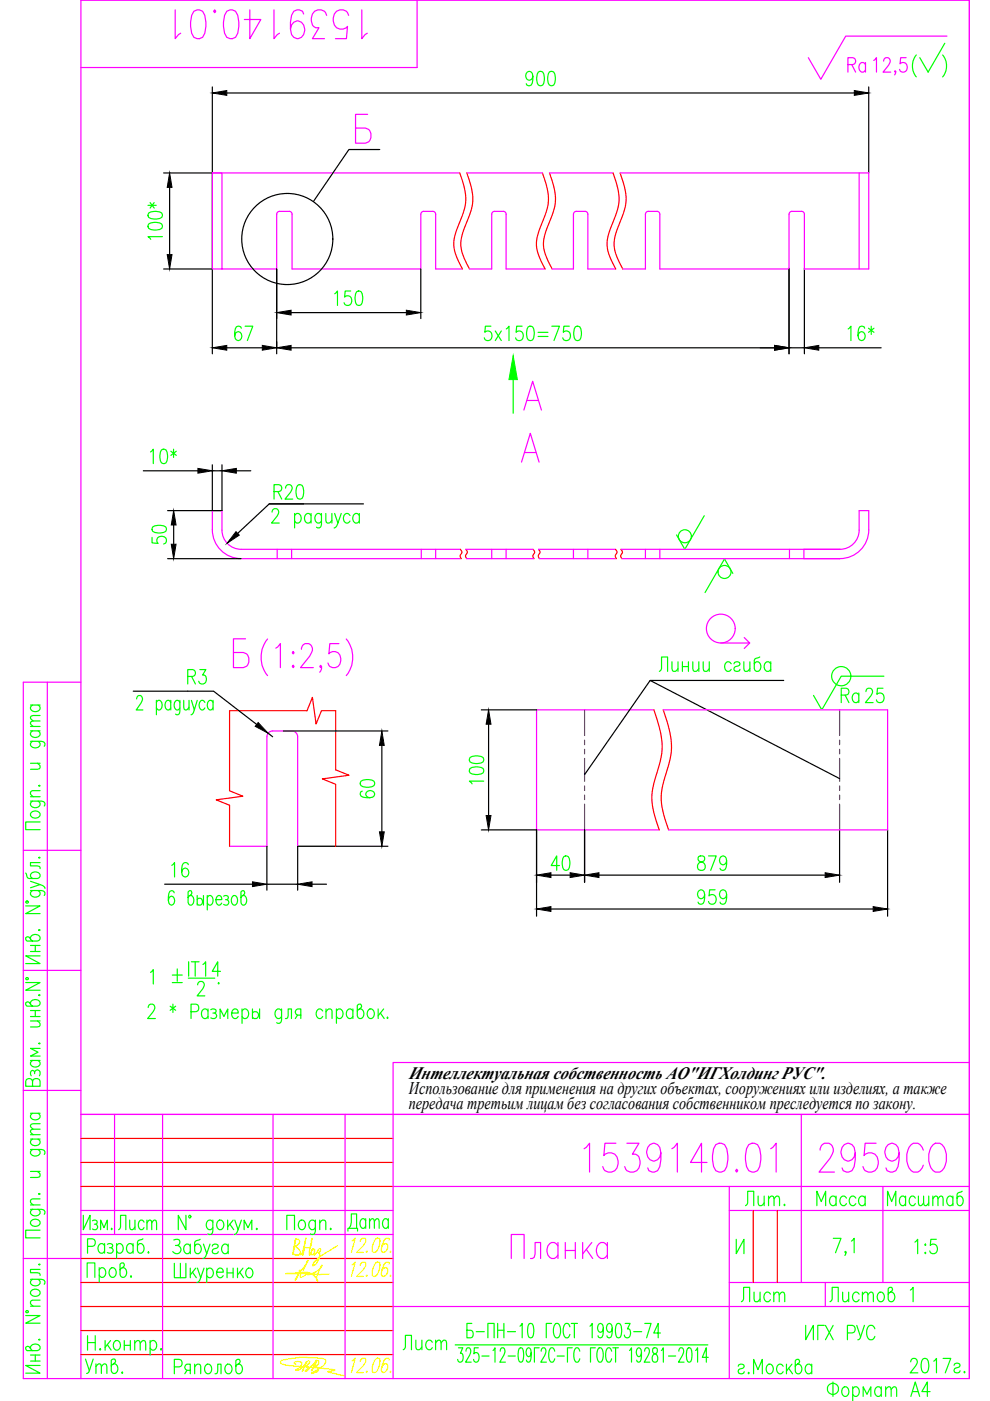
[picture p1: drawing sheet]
<svg xmlns="http://www.w3.org/2000/svg" width="210mm" height="297mm" viewBox="0 0 210 297" stroke-linecap="round" stroke-linejoin="round" font-family="sans-serif">
<g fill="none" stroke="#f0f" stroke-width=".25">
<path d="M88.4 .1v14.2h-71.2M187.3 13l.3-.6 .7-.2a.96 .96 0 0 1 .1 1.6l-1.2 1.5h1.7M200.8 7.7h-21.5l-5.3 9.1-2.6-4.6M205.5 .1v292.2M45 36.7h52.5M77.9 24.2h-2.5v6.2h2.1a1.66 1.66 0 0 0 1.2-1.6 1.66 1.66 0 0 0-1.2-1.6h-2.1M99 36.7h16M116.5 36.7h13.5M131.5 36.7h52.7v20.3h-13.6v-11.6a.61 .61 0 0 0-.7-.6M182.2 36.7v20.3M59.3 44.8h2M59.3 44.8a.63 .63 0 0 0-.6 .6v11.6h-13.7v-20.3h2.1v20.3"/>
<path d="M61.3 44.8a.61 .61 0 0 1 .6 .6v11.6h27.3v-11.6a.63 .63 0 0 1 .6-.6M89.8 44.8h2M91.8 44.8a.61 .61 0 0 1 .6 .6v11.6h5.6M104.9 44.8h1.8M104.9 44.8a.61 .61 0 0 0-.6 .6v11.6h-4.8M106.7 44.8a.61 .61 0 0 1 .6 .6M107.3 45.4v11.6h8.3M122.2 44.8h1.8M122.2 44.8a.61 .61 0 0 0-.6 .6v11.6h-4.5M124 44.8a.61 .61 0 0 1 .6 .6v11.6h5.9M137.5 44.8h1.8M137.5 44.8a.61 .61 0 0 0-.6 .6l-.1 11.6h-4.8"/>
<path d="M139.3 44.8a.61 .61 0 0 1 .6 .6v11.6h27.4v-11.6a.63 .63 0 0 1 .6-.6M167.9 44.8h2M110.6 98l1.8-6.1 1.9 6.1M111.1 86.9l1.8-6.1 1.9 6.1M111.3 95.9h2.3M111.8 84.9h2.3M47.1 112.4a4.1 4.1 0 0 0 4 4.1h46.5M47.1 112.4v-4.1h-2.1v4a6.1 6.1 0 0 0 6.1 6.1M51.1 118.4h46.7M58.8 116.5v1.9M61.8 116.5v1.9M89.3 116.5v1.9"/>
<path d="M92.4 116.5v1.9M98.8 116.5h14.2M99 118.4h14.2M104.3 116.5v1.9M107.3 116.5v1.9M114.2 116.5h16.3M114.4 118.4h16.3M121.6 116.5v1.9M124.6 116.5v1.9M131.8 118.4h46.3M136.8 116.5v1.9M139.9 116.5v1.9"/>
<path d="M167.4 116.5v1.9M170.4 116.5v1.9M182.2 112.4a4.1 4.1 0 0 1-4.1 4.1h-46.5M182.2 112.4v-4.1h2v4a6.1 6.1 0 0 1-6.1 6.1M52.1 135.4h-2.6v6.1h2.1a1.66 1.66 0 0 0 1.2-1.6 1.66 1.66 0 0 0-1.2-1.6h-2.1M56.7 135.5a6.2 6.2 0 0 0 0 7.7M58.5 137.4l.4-.2 .5-.7v5M62.2 138.2l.2 .2-.2 .2-.2-.2zM63.9 137.7a1.24 1.24 0 0 1 .8-1.2h.8a1.32 1.32 0 0 1 .5 1.9l-.3 .7-2 2.4h2.7M71.9 136.5h-2l-.2 2.1a1.48 1.48 0 0 1 1.9-.3 1.48 1.48 0 0 1 .7 1.8 1.39 1.39 0 0 1-1.2 1.4 1.39 1.39 0 0 1-1.6-.9M73.4 135.5a6.2 6.2 0 0 1 0 7.7M157.8 135.2l1.2 1.1h-6.2"/>
<path d="M159 136.3l-1.2 1.2M10 144.6v147.7M17.2 144.6h-12.3v147.7h200.6M61.9 155h-4.1a1.22 1.22 0 0 0-1.2 1.2v23.2h-7.9M61.9 155a1.22 1.22 0 0 1 1.2 1.2v23.2h8.1M62.2 141.1l.2 .2-.2 .2-.2-.2zM68.2 141.3l-.2 .2-.2-.2 .2-.2a1.08 1.08 0 0 1-.2 1.4M138.6 150.5h-24.8v25.5h26M140.6 150.5h47.6v25.5h-46.4M4.9 180.3h12.3M4.9 205.7h12.3M4.9 231.2h12.3"/>
<path d="M17.2 236.3h188.3M24.3 236.3v25.4M34.5 236.3v56M57.9 236.3v56M73.2 236.3v56M169.9 236.3v35.6M205.5 225.3h-122.2v67M17.2 256.6h66.1M83.3 251.6h122.2M154.6 256.6h50.9M154.6 251.6v40.7M187.2 251.6v20.3"/>
<path d="M4.9 266.8h12.3M17.2 261.7h66.1M83.3 277h122.2M154.6 271.9h50.9M17.2 292.3v-292.2h188.3v292.2"/>
<circle cx="152.8" cy="133.3" r="3.1"/>
</g>
<g fill="none" stroke="#000" stroke-width=".25">
<path d="M45 18.4v56.6M48.1 19.7h133M184.2 18.4v18.3M34.7 36.7h10.3M36 39.7v14.3M80.5 31.7h-6.5l-7.5 11M34.7 57h10.3M58.7 57v18M89.2 57v10.5M167.3 56.8v18.2M170.6 56.8v18.2M61.7 73.7h102.5"/>
<path d="M61.7 66.3h24.5M167.3 73.7h3.3M173.6 73.7h13.2M30.4 99.8h11.6M45 98.5v9.8M45 99.8h2.1M47.1 98.5v9.8h-11.6M50.1 99.8h3.1M35.5 118.4h15.6M57.1 106.8h20M64.4 106.8h-7.3l-6.7 6.3M28.3 146.5h17l9.1 7.1"/>
<path d="M56.8 155.5l1 .7M60 155h22.2M81 158v18.4M102.1 150.5h11.7M103.6 153.6v19.3M137.8 144.3h28.4M56.6 179.4v9.3M82.2 179.4h-19.1v9.3M102.1 176h11.7v18.3M123.9 164.2l13.9-19.9 40.2 20.8M123.9 176v11.1M178 176v11.1"/>
<path d="M188.2 176v18.3M34.9 187.5h18.6M56.6 187.5h6.5M66.2 187.5h3M116.8 192.7h68.3M127 185.5h48"/>
<circle cx="60.9" cy="50.7" r="9.7"/>
</g>
<g fill="none" stroke="#0f0" stroke-width=".25">
<path d="M108.8 80.5v7.1M57.7 108.6l.2-.6 .7-.1a.95 .95 0 0 1 .1 1.5l-1.1 1.5h1.6M58.1 104.2h1.1a.75 .75 0 0 0 .5-.7 .75 .75 0 0 0-.5-.7h-1.1v3M58.9 104.2l.8 1.6M60.5 103.5l.3-.6 .7-.1a.96 .96 0 0 1 .1 1.6l-1.2 1.4h1.7M62.5 109.3a.68 .68 0 0 1 .6-.5 .68 .68 0 0 1 .6 .5 1.02 1.02 0 0 1-.8 1.6l-.4-.4M62.5 108.9v3M63.1 102.9l.6-.1a1.49 1.49 0 0 1 .7 1.7l-.4 1.2-.5 .1a1.49 1.49 0 0 1-.7-1.7zM65.9 109.3a.67 .67 0 0 0-.6-.5 .67 .67 0 0 0-.6 .5 .93 .93 0 0 0-.1 1.1 .93 .93 0 0 0 1.1 .4l.2-.3M65.9 108.9v2M68.2 109.3l-.3-.3a.82 .82 0 0 0-.9 .1 .82 .82 0 0 0-.2 .9 .82 .82 0 0 0 .9 .9l.5-.4M68.2 108.9l-.2 2.7-.3 .3-.6-.1"/>
<path d="M69.1 108.9l.1 1.9 .6 .1 .6-.6M70.4 108.9v2M71 108.9l.6 2 .7-2M71.6 110.9l-.4 .9-.4 .1M74.2 109.3a.68 .68 0 0 0-.6-.5 .68 .68 0 0 0-.7 .5 1.02 1.02 0 0 0 .8 1.6l.5-.4M76.2 109.3a.68 .68 0 0 0-.7-.5 .68 .68 0 0 0-.6 .5 .93 .93 0 0 0 0 1.1 .93 .93 0 0 0 1.1 .4l.2-.3M76.2 108.9v2M149.3 109.3l-4.1 7.2-1.8-3.1M155.4 121.6l-1.8-3.1-4.1 7.1M161.1 139.3l-1.1 .4-.1 2.1a.66 .66 0 0 0 .6 .6 .66 .66 0 0 0 .7-.5 .92 .92 0 0 0 .1-1.1 .92 .92 0 0 0-1.1-.3l-.3 .2M6.5 157.2l2.7 .1 .3 .3-.1 .6M6.5 155h2"/>
<path d="M6.5 154h2M6.5 149.5h2M6.9 157.2l-.3 .2a.82 .82 0 0 0 .1 .9 .82 .82 0 0 0 .9 .3 .82 .82 0 0 0 .9-1l-.4-.4M6.9 155a.68 .68 0 0 0-.5 .6 .68 .68 0 0 0 .5 .6 .93 .93 0 0 0 1.1 .1 .93 .93 0 0 0 .4-1.1l-.3-.2M6.9 149.5a.68 .68 0 0 0-.5 .6 .68 .68 0 0 0 .5 .7 .93 .93 0 0 0 1.1 0 .93 .93 0 0 0 .4-1.1l-.3-.2M8.5 152.9l-1.9 .1-.1 .4 .5 .6M8.5 151.7l-1.9 .1-.1 .5 .5 .6M29 148.2l.1-.4a.67 .67 0 0 1 1-.1 .67 .67 0 0 1 0 .9l-1.2 1.9h1.4M33.2 148.9l.4-.4h.3a1.26 1.26 0 0 1 0 2h-.3l-.4-.4M33.2 148.5v3M36.2 148.9l-.4-.4h-.3a1.26 1.26 0 0 0 0 2h.3l.4-.4M36.2 148.5v2"/>
<path d="M38.1 148.9l-.4-.4h-.3a1.26 1.26 0 0 0 0 2h.3l.4-.4M38.1 148.5l-.1 2.8-.3 .2-.5-.1M39 148.5l.1 1.9 .5 .1 .5-.6M39.8 143.4h1.1a.75 .75 0 0 0 .5-.7 .75 .75 0 0 0-.5-.7h-1.1v3M40.1 148.5v2M40.6 148.5l.6 2 .6-2M40.6 143.4l.8 1.6M41.2 150.5l-.4 .9-.3 .1M42.4 142h1.2l-.7 1.1h.4a.96 .96 0 0 1 .4 1.4 .96 .96 0 0 1-1.5 .2l-.1-.3M43.4 148.9l-.4-.4h-.3a1.26 1.26 0 0 0 0 2h.3l.4-.4M45.2 148.9l-.4-.4h-.3a1.26 1.26 0 0 0 0 2h.3l.4-.4M45.2 148.5v2"/>
<path d="M139.8 142.3l.5-.5v-2.5h1.2v3M142.5 140.3l.1 1.9 .6 .1 .6-.5M143.8 140.3v2M144.7 141.3h1.3M144.7 140.3v2M146 140.3v2M146.9 140.3l.1 1.9 .6 .1 .6-.5M148.2 140.3v2M149.1 140.3l.1 1.9 .6 .1 .6-.5M150.4 140.3v2M155 140.7a.68 .68 0 0 0-.6-.4 .68 .68 0 0 0-.6 .4 1.02 1.02 0 0 0 .8 1.6l.4-.4M155.6 140.7a.68 .68 0 0 1 .7-.4 .68 .68 0 0 1 .6 .4l-.1 .3-.8 .3a.57 .57 0 0 0-.3 .9 .74 .74 0 0 0 1.2-.3"/>
<path d="M157.7 140.3l.1 1.9 .6 .1 .6-.5M159 140.3v2M163.4 140.7a.68 .68 0 0 0-.6-.4 .68 .68 0 0 0-.7 .4 .93 .93 0 0 0 0 1.2 .93 .93 0 0 0 1.1 .3l.2-.3M163.4 140.3v2M187.2 145.9h-1.2l-.1 1.3a.89 .89 0 0 1 1.1-.2 .89 .89 0 0 1 .4 1.1 .83 .83 0 0 1-.6 .9 .83 .83 0 0 1-1-.6M187.4 143.4h-9l-4.2 7.1-1.7-3.1M6.5 169.8l2.7 .2 .3 .3-.1 .6M6.5 168.9h2M6.5 161.8h2M6.6 172.3a1.08 1.08 0 0 1 1.1-.3 1.08 1.08 0 0 1 .8 .9 1.07 1.07 0 0 1-1.1 .6 1.07 1.07 0 0 1-.9-1zM6.9 169.8l-.3 .3a.82 .82 0 0 0 .1 .9 .82 .82 0 0 0 .9 .2 .82 .82 0 0 0 .9-.9l-.4-.5M7.9 161.8l.6 .6-.1 .6-1.9 .1"/>
<path d="M8.2 166.6l.2-.1 .1 .1-.1 .1zM8.5 174.3h-3v1.6h3M8.5 167.6l-1.9 .2-.1 .5 .5 .6M5.5 192.1h3l-3 1.6h3M5.5 185.1l.4 1 2 .2a.66 .66 0 0 0 .6-.6 .66 .66 0 0 0-.4-.7 .92 .92 0 0 0-1.2-.1 .92 .92 0 0 0-.3 1.1l.3 .3M6.5 199.1a1.02 1.02 0 0 1 1-1 1.02 1.02 0 0 1 1 1l-.6 .4h-2.2l-.2-.3v-.4l.4-.2 .3 .1 .7 .8M6.5 188.8l2.7 .1 .3 .4-.1 .6M6.5 186.8l2 .7-2 .7M6.9 188.8l-.3 .2a.82 .82 0 0 0 .1 1 .82 .82 0 0 0 .9 .2 .82 .82 0 0 0 .9-.9l-.4-.5M8.2 197.2l.2-.1 .1 .1-.1 .1zM8.2 181.8l.2-.1 .1 .1-.1 .2zM8.5 187.5l.6 .3 .4 .5"/>
<path d="M8.5 182.9h-2v.7l1.9 .1 .1 .5M36.9 189.3l-.1-.3-.5-.2a1.77 1.77 0 0 0-.6 2.1l.1 .6 .5 .4a.98 .98 0 0 0 .7-.9 .98 .98 0 0 0-.7-1l-.3 .2-.3 .7M40.3 189.9h.3a1.26 1.26 0 0 1 0 2 .61 .61 0 0 1-.7-.6v-2.2l.3-.3h.3l.1 .2a.75 .75 0 0 1-.5 1l-.2 .3M41.8 190.7a.69 .69 0 0 1 1 0 .69 .69 0 0 1 .1 .9 .69 .69 0 0 1-1 .2l-.1-.2M41.8 189.9v2M43.1 189.9v2M44 190.3l.4-.4h.3a1.26 1.26 0 0 1 0 2h-.3l-.4-.4M44 189.9v3M45.8 190.7h1.2a.6 .6 0 0 0-.3-.8 .6 .6 0 0 0-.8 .4 1.02 1.02 0 0 0 .7 1.6l.4-.4M47.4 190a.61 .61 0 0 1 1 .3l-.1 .3-.5 .1M48.1 190.7a.62 .62 0 0 1 .4 .6 .62 .62 0 0 1-.4 .6l-.7-.1M49.4 190l.5-.1a1.26 1.26 0 0 1 0 2h-.3a1.31 1.31 0 0 1-.2-1.9z"/>
<path d="M51.5 189.9h.3a1.26 1.26 0 0 1 0 2 .61 .61 0 0 1-.7-.6v-2.2l.3-.3 .4 .2a.75 .75 0 0 1-.5 1l-.2 .3M5.5 208.3h3l-3 1.6h3M6.5 212.9a1.02 1.02 0 0 1 1-1 1.02 1.02 0 0 1 1 1l-.6 .4h-2.2l-.2-.3v-.4l.4-.2 .3 .1 .7 .8M6.5 200.5h2M6.5 201.7h2M6.5 216.5h2M6.5 214.3h2M6.5 215.5h2M7.5 200.5v1.2M7.5 214.3v1.2M7.9 216.5l.6 .5-.1 .6-1.9 .1M8.2 211l.2-.1 .1 .1-.1 .1z"/>
<path d="M8.5 202.7h-3l3 1.6h-3M31.4 213.6l.3-.6 .7-.1a.95 .95 0 0 1 .1 1.6l-1.2 1.4h1.6M36.1 213.3l1.1 .9M36.7 212.9v1.7M37.2 213.3l-1.1 .9M40.5 214.5h1.1a.83 .83 0 0 0 .6-.8 .83 .83 0 0 0-.6-.8h-1.1v3M44.1 214.4a.68 .68 0 0 0-.6-.5 .68 .68 0 0 0-.7 .5 .93 .93 0 0 0 0 1.1 .93 .93 0 0 0 1.1 .3l.2-.3M44.1 213.9v2M44.7 214.1a.73 .73 0 0 1 1.1 .3l-.1 .2-.6 .2M45.5 214.8a.6 .6 0 0 1 .5 .6 .6 .6 0 0 1-.5 .5l-.8-.1M46.7 215.9v-2l.8 1.6 .8-1.6v2M49.1 214.8h1.4a.68 .68 0 0 0-.4-.8 .68 .68 0 0 0-.9 .4 1.02 1.02 0 0 0 .8 1.5l.5-.4"/>
<path d="M51.3 214.4a.68 .68 0 0 1 .7-.5 .68 .68 0 0 1 .6 .5 1.02 1.02 0 0 1-.8 1.5l-.5-.4M51.3 213.9v3.1M53.5 214.8a.75 .75 0 0 1 1.2 0 .75 .75 0 0 1-.4 1.1h-.4l-.4-.2M53.5 213.9v2M55 213.9v2M59.7 214.4l-.2-.3a.82 .82 0 0 0-1 .1 .82 .82 0 0 0-.2 .9 .82 .82 0 0 0 .9 .8l.5-.4M59.7 213.9l-.1 2.8a.59 .59 0 0 1-.9 .1M60.5 215.9l.5-.1 .1-1.9h.7v2M63.1 215.2l-.5 .7M63.8 215.2h-.7l-.3-.1a.68 .68 0 0 1 .3-1.2h.7v2M68.4 214.4l-.4-.5a1.02 1.02 0 0 0-1 1 1.02 1.02 0 0 0 1 1l.4-.4M69.1 214.5l.6-.6 .6 .2 .1 1.8"/>
<path d="M69.1 213.9v2M71.3 214.4a.68 .68 0 0 1 .7-.5 .68 .68 0 0 1 .6 .5 1.02 1.02 0 0 1-.8 1.5l-.5-.4M71.3 213.9v3.1M74.8 214.4a.68 .68 0 0 0-.6-.5 .68 .68 0 0 0-.7 .5 .93 .93 0 0 0 0 1.1 .93 .93 0 0 0 1.1 .3l.2-.3M74.8 213.9v2M76.2 213.9a1.02 1.02 0 0 1 1 1 1.02 1.02 0 0 1-1 1l-.4-.5v-2.2l.3-.3h.4l.2 .4-.1 .3-.8 .8M78.2 214.1a.82 .82 0 0 1 .9 .1 .82 .82 0 0 1 .3 .9 .82 .82 0 0 1-1 .8 1.19 1.19 0 0 1-.2-1.8zM80.2 213.9v2M80.6 214.8l.9 1.1M81.3 213.9l-1.1 1.5M82.2 215.7l.1 .1-.1 .1-.2-.1zM6.5 236h2"/>
<path d="M6.5 224.8h2M6.9 236a.68 .68 0 0 0-.5 .7 .68 .68 0 0 0 .5 .6 .93 .93 0 0 0 1.1 .1 .93 .93 0 0 0 .4-1.1l-.3-.3M6.9 229.3a.74 .74 0 0 0-.7-.6 .74 .74 0 0 0-.7 .6v1h3v-1a.83 .83 0 0 0-.8-.6 .83 .83 0 0 0-.8 .6v1M6.9 224.8a.68 .68 0 0 0-.5 .7 .68 .68 0 0 0 .5 .6 .93 .93 0 0 0 1.1 .1 .93 .93 0 0 0 .4-1.1l-.3-.3M7.3 227.3a.6 .6 0 0 1 .6-.5 .6 .6 0 0 1 .6 .5l-.1 .8M7.3 227.6l-.1-.5-.3-.2a.73 .73 0 0 0-.3 1.2M8.2 221.2l.2-.1 .1 .1-.1 .1zM8.5 239.4l-1.9 .1-.1 .5 .5 .6M8.5 238.2l-1.9 .2-.1 .4 .5 .6M8.5 222.3h-2l1.6 .8-1.6 .8h2M6.5 256.4l2.7 .1 .3 .4-.1 .5M6.5 243.7l2.7 .1 .3 .4-.1 .6"/>
<path d="M6.5 255.5h2M6.5 248.4h2M6.5 241.5h2M6.5 240.6h2M6.6 258.8a1.08 1.08 0 0 1 1.1-.3 1.08 1.08 0 0 1 .8 .9 1.07 1.07 0 0 1-1.1 .6 1.07 1.07 0 0 1-.9-.9zM6.9 256.4l-.3 .2a.82 .82 0 0 0 .1 1 .82 .82 0 0 0 .9 .2 .82 .82 0 0 0 .9-.9l-.4-.5M6.9 243.7l-.3 .2a.82 .82 0 0 0 .1 1 .82 .82 0 0 0 .9 .2 .82 .82 0 0 0 .9-.9l-.4-.5M6.9 241.5a.68 .68 0 0 0-.5 .6 .68 .68 0 0 0 .5 .7 .93 .93 0 0 0 1.1 0 .93 .93 0 0 0 .4-1.1l-.3-.2M7.9 248.4l.6 .5-.1 .6-1.9 .1M8.2 253.1l.2-.1 .1 .1-.1 .2zM8.5 254.2l-1.9 .1-.1 .6 .5 .6M17.7 257.7v3l1.4-3v3"/>
<path d="M19.6 258.8a.61 .61 0 0 1 1 .3l-.1 .3-.5 .2M20.3 259.6a.62 .62 0 0 1 .4 .5 .62 .62 0 0 1-.4 .6l-.7-.1M39.4 257.7v3l-1.6-3v3M45.1 259.1a.68 .68 0 0 0-.6-.4 .68 .68 0 0 0-.7 .4 1.02 1.02 0 0 0 .9 1.6l.4-.4M45.1 258.7l-.1 2.7a.59 .59 0 0 1-.9 .2M46.3 258.8a.65 .65 0 0 1 1 .3 1.02 1.02 0 0 1-.8 1.6 1.2 1.2 0 0 1-.2-1.9zM48.3 258.7v2M48.7 259.6l.9 1.1M49.4 258.7l-1.1 1.4M49.8 258.7l.7 2 .7-2M63.6 258.8a.65 .65 0 0 1 1.1 .3 1.02 1.02 0 0 1-.9 1.6 1.2 1.2 0 0 1-.2-1.9zM66.9 259.1a.68 .68 0 0 0-.7-.4 .68 .68 0 0 0-.6 .4 1.02 1.02 0 0 0 .8 1.6l.5-.4"/>
<path d="M66.9 258.7l-.2 2.7a.59 .59 0 0 1-.9 .2M67.8 259.3l.6-.6 .6 .1 .1 1.9M67.8 258.7v2M5.5 278.9h3l-3 1.6h3M6.5 271.2l2.7 .2 .3 .3-.1 .6M6.5 276.9h2M6.6 273.7a1.08 1.08 0 0 1 1.1-.3 1.08 1.08 0 0 1 .8 .9 1.07 1.07 0 0 1-1.1 .5 1.07 1.07 0 0 1-.9-.9zM6.9 271.2l-.3 .3a.82 .82 0 0 0 .1 .9 .82 .82 0 0 0 .9 .2 .82 .82 0 0 0 .9-.9l-.4-.5M8.2 268.1l.2-.1 .1 .1-.1 .1zM8.5 260.8h-3v1.7h3M8.5 275.7l-1.9 .1-.1 .6 .5 .5M8.5 269.1h-2v.7l1.9 .2 .1 .4"/>
<path d="M18.5 270.8v-3h1.6v3M18.6 264.3h1a.83 .83 0 0 0 .6-.8 .83 .83 0 0 0-.6-.8h-1v3M21 269.2l.5-.4a1.02 1.02 0 0 1 .9 1 1.02 1.02 0 0 1-.9 1l-.5-.4M21 268.8v3M21.3 260.7v-2l.7 1.6 .8-1.6v2M22.2 264.1a.68 .68 0 0 0-.7-.5 .68 .68 0 0 0-.6 .5 .93 .93 0 0 0-.1 1.1 .93 .93 0 0 0 1.1 .4l.3-.3M22.2 263.7v2M22.8 263.8a.72 .72 0 0 1 1.1 .3l-.1 .3-.6 .1M23.5 268.9l.2-.1a1.02 1.02 0 0 1 .9 1 1.02 1.02 0 0 1-.9 1 1.2 1.2 0 0 1-.2-1.9zM23.6 264.5a.6 .6 0 0 1 .4 .6 .6 .6 0 0 1-.4 .6l-.8-.1M24.7 264.1a.68 .68 0 0 1 .7-.5 .68 .68 0 0 1 .6 .5 1.02 1.02 0 0 1-.8 1.6l-.5-.4M24.7 263.7v3"/>
<path d="M25.9 268.8a1.02 1.02 0 0 1 1 1 1.02 1.02 0 0 1-1 1l-.4-.6v-2.1l.3-.3h.4l.2 .4-.1 .3-.8 .7M27.8 270.5l.1 .2-.1 .1-.1-.1zM28.2 264.1a.68 .68 0 0 0-.6-.5 .68 .68 0 0 0-.7 .5 .93 .93 0 0 0 0 1.1 .93 .93 0 0 0 1.1 .4l.2-.3M28.2 263.7v2M30.3 262.7l-1 .4-.2 2a.66 .66 0 0 0 .6 .6 .66 .66 0 0 0 .7-.4 .92 .92 0 0 0 .1-1.2 .92 .92 0 0 0-1.1-.3l-.3 .3M31.5 265.4l.1 .2-.1 .1-.1-.1zM36.9 262.9l.8-.1a.63 .63 0 0 1 .3 1l-.3 .3a.92 .92 0 0 1 .5 1.4 .92 .92 0 0 1-1.6-.1M37 267.9v3h2.4v-3M37.2 264.1h.5M38.2 267.9v3M40.3 264.2a.68 .68 0 0 0-.6-.4 .68 .68 0 0 0-.6 .4 .92 .92 0 0 0-.1 1.1 .92 .92 0 0 0 1.1 .4l.2-.3M40.3 263.8v2"/>
<path d="M40.3 268.9v2M40.8 269.7l.8 1.2M41.5 268.9l-1.2 1.4M41.9 268.9l.7 2 .7-2M42.4 262.8l-1 .4-.1 2a.66 .66 0 0 0 .6 .6 .66 .66 0 0 0 .7-.4 .92 .92 0 0 0 0-1.2 .92 .92 0 0 0-1.1-.3l-.2 .3M42.6 270.9l-.5 .9-.4 .1M43.1 263.8l.7 2 .7-2M43.8 265.8l-.4 .9-.4 .1M43.8 269.3a.68 .68 0 0 1 .7-.5 .68 .68 0 0 1 .6 .5 1.02 1.02 0 0 1-.8 1.6l-.5-.4M43.8 268.9v3M45 264.2a.68 .68 0 0 1 .6-.4 .68 .68 0 0 1 .7 .4l-.4 .4-.6 .2a.56 .56 0 0 0-.2 .9 .73 .73 0 0 0 1.2-.3M45.9 269.7h1.4a.68 .68 0 0 0-.4-.8 .68 .68 0 0 0-.9 .4 1.02 1.02 0 0 0 .9 1.6l.4-.4"/>
<path d="M48.1 269.9h1.3M48.1 268.9v2M48.4 264.2a.68 .68 0 0 0-.7-.4 .68 .68 0 0 0-.6 .4 .92 .92 0 0 0-.1 1.1 .92 .92 0 0 0 1.1 .4l.3-.3M48.4 263.8v2M49.4 268.9v2M50.4 268.9v2M50.5 260.7l-.5 .9-.3 .1M50.8 269.7l.8 1.2M51.5 268.9l-1.1 1.4M51.8 260.7v-2l.8 1.6 .8-1.6v2M52.5 269a.82 .82 0 0 1 .9 .1 .82 .82 0 0 1 .2 .9 .83 .83 0 0 1-.9 .9 1.19 1.19 0 0 1-.2-1.9zM54.4 260.4l.2 .2-.2 .1-.1-.1z"/>
<path d="M60.8 260.7v-3h1.6v3M70.1 260.4l.1 .2-.1 .1-.1-.1zM156.1 262.8v3l1.6-3v3M176.7 262.5h1.6l-1.2 3.1M179.4 265.5l-.2 .1-.1-.1 .1-.2a.64 .64 0 0 1-.1 .9M180.5 263.1l.6-.6v3.1M193 273.5l.6-.6v3.1M194 263.3l.6-.5v3M196.2 263.8l.1 .1-.1 .2-.1-.2zM196.2 265.5l.1 .2-.1 .1-.1-.1zM198.5 262.8h-1.1l-.2 1.3a.89 .89 0 0 1 1.2-.2 .89 .89 0 0 1 .4 1 .83 .83 0 0 1-.7 .9 .83 .83 0 0 1-1-.6M6.5 285.9a1.02 1.02 0 0 1 1-.9 1.02 1.02 0 0 1 1 .9l-.6 .5h-2.2l-.2-.4v-.3l.4-.3 .3 .1 .7 .9"/>
<path d="M6.5 287.3h2M6.5 288.6h2M7.5 287.3v1.3M8.2 284l.2-.1 .1 .1-.1 .1zM8.5 289.5h-3l3 1.6h-3M18.6 283.2v3.1M18.6 284.7h1.6M20.2 283.2v3.1M22.3 284.2v2.1M23.4 284.2l-1.1 1.5M24.4 284.4a.65 .65 0 0 1 1 .3 1.02 1.02 0 0 1-.8 1.6 1.2 1.2 0 0 1-.2-1.9zM26.4 284.2v2.1"/>
<path d="M27.6 284.2v2.1M28.6 284.8l.5-.6 .5 .2 .1 1.9M28.6 284.2v2.1M29.7 284.8l.6-.6 .5 .2 .1 1.9M31.8 284.7a.68 .68 0 0 1 .7-.5 .68 .68 0 0 1 .6 .5 1.02 1.02 0 0 1-.8 1.6l-.5-.5M31.8 284.2v3.1M34.2 286l.1 .1-.1 .2-.2-.2zM37 289.8h1a.83 .83 0 0 0 .6-.8 .83 .83 0 0 0-.6-.8h-1v3.1M39.6 290.5l-.4 .8M40.3 290.5h-.7l-.2-.1a.68 .68 0 0 1 .2-1.2h.7v2.1M41.3 289.8l.6-.6 .5 .2 .2 1.9M41.3 289.2v2.1"/>
<path d="M43.7 289.4a.82 .82 0 0 1 1 .1 .82 .82 0 0 1 .2 .9 .82 .82 0 0 1-.9 .9 1.19 1.19 0 0 1-.3-1.9zM45.6 291.3l.4-.2 .2-1.9h.7v2.1M48 289.4a.82 .82 0 0 1 1 .1 .82 .82 0 0 1 .2 .9 .82 .82 0 0 1-.9 .9 1.19 1.19 0 0 1-.3-1.9zM50.5 289.2a1.02 1.02 0 0 1 .9 1 1.02 1.02 0 0 1-.9 1.1l-.5-.6v-2.2l.4-.3h.3l.2 .4-.1 .3-.8 .8M96.5 285.1h53.6M97.2 285.8h.9l-.5 1.1h.3a1.26 1.26 0 0 1-.2 1.9 .55 .55 0 0 1-.7-.6M98.8 286.5l.1-.5 .2-.2h.4l.2 .2a1.43 1.43 0 0 1-.1 1.4l-.9 1.4h1.2M100 280.6h-1v3h.8a.89 .89 0 0 0 .5-.8 .89 .89 0 0 0-.5-.8h-.8M101 282.3h1.7M101.4 285.8h-.8l-.1 1.3a.5 .5 0 0 1 .8-.2 1.36 1.36 0 0 1-.2 1.9 .55 .55 0 0 1-.7-.6M102.2 287.5h1.5M103.4 283.6v-3h1.4v3"/>
<path d="M104.5 286.3l.5-.5v3M105.5 280.6v3M105.5 282h1.3M106.1 286.5v-.2a.55 .55 0 0 1 .6-.5l.3 .2a1.43 1.43 0 0 1-.2 1.4l-.8 1.4h1.1M106.8 280.6v3M107.6 282.3h1.7M107.7 287.5h1.6M110.1 285.9l.4-.1a1.72 1.72 0 0 1 .5 1.7l-.2 1.2-.4 .1a1.72 1.72 0 0 1-.6-1.7zM110.2 281.2l.5-.6v3M112.1 280.7l.5-.1a1.62 1.62 0 0 1 .6 1.7l-.3 1.2-.5 .1a1.64 1.64 0 0 1-.5-1.7zM112.6 286.8l-.2 .7-.3 .1a1.04 1.04 0 0 1-.6-.9 1.04 1.04 0 0 1 .6-.9l.3 .1a3.6 3.6 0 0 1 0 2.8l-.4 .1-.3-.1-.1-.3M114.3 285.8h-1v3"/>
<path d="M114.7 286.5l.1-.5 .3-.2 .5 .1 .1 .4a4 4 0 0 1-1 2.5h1.1M117 280.6h-1.2v3M117.6 286.5l-.1-.3a.57 .57 0 0 0-.6-.4 2.44 2.44 0 0 0 0 3 .67 .67 0 0 0 .7-.7M117.7 280.7l.2-.1a.73 .73 0 0 1 .9 .7 2.15 2.15 0 0 1-.5 2.3 .72 .72 0 0 1-.9-.7 2.61 2.61 0 0 1 .3-2.2zM118.1 287.5h1.5M120.8 281.3l-.1-.3a.63 .63 0 0 0-.7-.4 .63 .63 0 0 0-.5 .7 2.15 2.15 0 0 0 .5 2.3 .71 .71 0 0 0 .8-.7M121.1 280.6h1.3M121.3 285.8h-1v3M121.8 280.6v3M122.9 286.5l-.1-.3a.57 .57 0 0 0-.6-.4 2.44 2.44 0 0 0 0 3 .67 .67 0 0 0 .7-.7M125.1 281.2l.5-.6v3M126.2 285.8h-1v3"/>
<path d="M126.9 285.9l.2-.1a.67 .67 0 0 1 .7 .7v1.6a.67 .67 0 0 1-.7 .7 2.57 2.57 0 0 1-.2-2.9zM127.9 281.6l-.3 .7-.2 .2a1 1 0 0 1-.7-1 1 1 0 0 1 .7-.9l.2 .1a3.2 3.2 0 0 1 0 2.8l-.4 .1-.3-.1-.1-.3M129.7 286.5l-.1-.3a.57 .57 0 0 0-.7-.4 2.44 2.44 0 0 0 0 3 .67 .67 0 0 0 .8-.7M129.8 281.6l-.3 .7-.2 .2a1 1 0 0 1-.7-1 1 1 0 0 1 .7-.9l.2 .1a3.1 3.1 0 0 1 0 2.8l-.4 .1-.3-.1-.1-.3M129.9 285.8h1.2M130.5 285.8v3M130.8 280.7l.4-.1a1.62 1.62 0 0 1 .6 1.7l-.3 1.2-.5 .1a1.64 1.64 0 0 1-.5-1.7zM132.6 280.6h1l-.6 1.2h.3a1.19 1.19 0 0 1-.2 1.8 .6 .6 0 0 1-.7-.5M133.5 286.3l.4-.5v3M134.4 282.3h1.7M136 286.8l-.2 .7-.3 .1a1.04 1.04 0 0 1-.6-.9 1.04 1.04 0 0 1 .6-.9l.3 .1a3.4 3.4 0 0 1 0 2.8l-.5 .1-.2-.1-.1-.3M136.7 286.5l.1-.5 .2-.2h.4l.2 .2a1.43 1.43 0 0 1-.2 1.4l-.8 1.4h1.2"/>
<path d="M136.7 280.6h1.3l-.9 3M138.5 285.9a.79 .79 0 0 0 .5 1.2 1.05 1.05 0 0 1 0 1.7 .58 .58 0 0 1-.7-.6 1.22 1.22 0 0 1 1-1.4 .61 .61 0 0 0 0-.9 .61 .61 0 0 0-.8 0zM140 282.6h-1.4l1-2v3M140.2 286.3l.4-.5v3M141.7 287.5h1.6M143.9 286.5l.1-.5 .3-.2h.3l.3 .2a1.43 1.43 0 0 1-.2 1.4l-.9 1.4h1.2M145.8 285.9l.4-.1a1.72 1.72 0 0 1 .5 1.7l-.2 1.2-.5 .1a1.72 1.72 0 0 1-.5-1.7zM147.5 286.3l.4-.5v3M150.2 287.8h-1.3l.9-2v3M156.5 289.7a.68 .68 0 0 1 .7-.5 .68 .68 0 0 1 .6 .5l-.4 .4-.5 .1a.57 .57 0 0 0-.3 .9 .73 .73 0 0 0 1.2-.3M158.7 291l.1 .1-.1 .2-.1-.2zM159.8 291.3v-3.1l.9 2.2 .9-2.2v3.1"/>
<path d="M162.8 289.4a.65 .65 0 0 1 1 .3 1.03 1.03 0 0 1-.8 1.6 1.2 1.2 0 0 1-.2-1.9zM166.1 289.7a.68 .68 0 0 0-.7-.5 .68 .68 0 0 0-.6 .5 1.03 1.03 0 0 0 .8 1.6l.5-.5M166.8 289.2v2.1M167.2 290.1l.8 1.2M167.9 289.2l-1.1 1.5M169.1 289.2a1.02 1.02 0 0 1 .9 1 1.02 1.02 0 0 1-.9 1.1l-.5-.6v-2.2l.4-.3h.3l.2 .4-.1 .3-.8 .8M170.8 281v3.1l1.7-3.1v3.1M172.1 289.7a.68 .68 0 0 0-.6-.5 .68 .68 0 0 0-.7 .5 1.03 1.03 0 0 0 .8 1.6l.5-.5M172.1 289.2v2.1M174.8 281h-1.4v3.1M175 281l1.6 3.1M176.6 293v3.1"/>
<path d="M176.6 281l-1.6 3.1M178.8 294.2l.2-.2a1.02 1.02 0 0 1 1 1 1.02 1.02 0 0 1-1 1.1 1.2 1.2 0 0 1-.2-1.9zM179.7 282.6h1a.83 .83 0 0 0 .6-.8 .83 .83 0 0 0-.6-.8h-1v3.1M180.8 294.5l.5-.5a1.02 1.02 0 0 1 .9 1 1.02 1.02 0 0 1-.9 1.1l-.5-.5M180.8 294v3M181.7 281l.8 2.5M183 296.1v-2.1l.8 1.6 .8-1.6v2.1M183.3 281l-.9 2.8-.5 .3M185.5 281.7a.82 .82 0 0 0-.8-.7 .82 .82 0 0 0-.8 .7 1.9 1.9 0 0 0 .5 2.4 .86 .86 0 0 0 1.1-.8M186.8 294.5l-.4-.5a1.02 1.02 0 0 0-1 1 1.02 1.02 0 0 0 1 1.1l.4-.5M186.8 294v2.1M187.8 294.6l.6-.6 .4 .2 .1 1.9"/>
<path d="M187.8 294v2.1M188.9 294.6l.6-.6 .5 .2 .1 1.9M193.1 288.7l.2-.5 .7-.2a.95 .95 0 0 1 .1 1.6l-1.1 1.5h1.6M193.1 296.1l1-3.1 .9 3.1M193.5 295h1.1M195.6 288.2l.6-.2a1.49 1.49 0 0 1 .7 1.8l-.3 1.1-.6 .2a1.49 1.49 0 0 1-.7-1.8zM197.2 295h-1.7l1.1-2v3.1M198 288.6l.6-.6v3.1M200 288h1.6l-1.2 3.1M202.3 289.5a.67 .67 0 0 1 .6-.5 .67 .67 0 0 1 .7 .5l-.4 .4-.6 .2a.56 .56 0 0 0-.2 .8 .73 .73 0 0 0 1.2-.3M204.5 290.8l.1 .1-.1 .2-.1-.2z"/>
<circle cx="145.2" cy="113.7" r="1.38"/>
<circle cx="153.6" cy="121.3" r="1.38"/>
<circle cx="178.4" cy="143.4" r="2.04"/>
<circle cx="5.7" cy="191.3" r=".26"/>
<circle cx="5.7" cy="207.5" r=".26"/>
<circle cx="40.2" cy="257.9" r=".26"/>
<circle cx="5.7" cy="278.1" r=".26"/>
<circle cx="176.6" cy="294.5" r="1.19"/>
</g>
<g fill="#000" stroke="#000" stroke-width=".21">
<path d="M45 19.7l3.1-.5v1zM181.1 19.2l3.1 .5-3.1 .5zM36 36.7l.5 3h-1zM35.5 54h1l-.5 3zM45 73.7l3.1-.5v1zM55.6 73.2l3.1 .5-3.1 .5zM58.7 66.3l3-.5v1zM58.7 73.7l3-.5v1zM86.2 65.8l3 .5-3 .5zM164.2 73.2l3.1 .5-3.1 .5zM170.6 73.7l3-.5v1zM42 99.3l3 .5-3 .5z"/>
<path d="M47.1 99.8l3-.5v1zM50 112.7l.7 .8-2.5 1.7zM54.7 153.2l2.1 2.3-2.7-1.5zM81 155l.5 3h-1zM103.6 150.5l.5 3.1h-1zM80.5 176.4h1l-.5 3zM103.1 172.9h1l-.5 3.1zM53.5 187l3.1 .5-3.1 .5zM63.1 187.5l3.1-.5v1zM113.8 192.7l3-.5v1zM123.9 185.5l3.1-.5v1.1zM175 185l3 .5-3 .6z"/>
<path d="M185.1 192.2l3.1 .5-3.1 .5z"/>
</g>
<g fill="none" stroke="#f00" stroke-width=".25">
<path d="M97.5 36.7a12.7 12.7 0 0 1 1.2 6.5 17.5 17.5 0 0 1-1.7 5.1 7.6 7.6 0 0 0 .4 7.5l.6 1.2M99 36.7a12.7 12.7 0 0 1 1.2 6.5 17.5 17.5 0 0 1-1.7 5.1 7.6 7.6 0 0 0 .4 7.5l.6 1.2M115 36.7a12.7 12.7 0 0 1 1.2 6.5 17.5 17.5 0 0 1-1.7 5.1 7.6 7.6 0 0 0 .4 7.5l.7 1.2M116.5 36.7a12.7 12.7 0 0 1 1.2 6.5 17.5 17.5 0 0 1-1.7 5.1 7.6 7.6 0 0 0 .4 7.5l.7 1.2M130 36.7a12.7 12.7 0 0 1 1.2 6.5 21.2 21.2 0 0 1-1.9 5.7 7.4 7.4 0 0 0 .6 6.9l.6 1.2M131.5 36.7a12.7 12.7 0 0 1 1.2 6.5 21.2 21.2 0 0 1-1.9 5.7 7.4 7.4 0 0 0 .6 6.9l.6 1.2M97.6 116.5a.81 .81 0 0 1 0 1.3l.2 .6M98.8 116.5a.82 .82 0 0 1-.1 1.3l.3 .6M113 116.5a.81 .81 0 0 1 0 1.3l.2 .6M114.2 116.5a.82 .82 0 0 1-.1 1.3l.3 .6M130.5 116.5a.82 .82 0 0 1 0 1.3l.2 .6M131.6 116.5a.81 .81 0 0 1 0 1.3l.2 .6"/>
<path d="M138.6 150.5a20.4 20.4 0 0 1 1.8 8.8 37 37 0 0 1-1.8 7.1l-.4 2.8a18.9 18.9 0 0 0 1.6 6.8M140.6 150.5a20.4 20.4 0 0 1 1.7 8.8 37 37 0 0 1-1.8 7.1l-.3 2.8a18.7 18.7 0 0 0 1.6 6.8M48.7 179.4v-8.7l-2.9-1.1 5.7-.8-2.8-1.1v-17h16.4l1.1-2.9 .8 5.7 1.2-2.8h3v12.5l2.8 1.2-5.7 .7 2.9 1.2v13.1M17.2 241.4h66.1M17.2 246.5h66.1M17.2 251.6h66.1M159.7 256.6v15.3M164.8 256.6v15.3M17.2 266.8h66.1M17.2 271.9h66.1M17.2 277h66.1M17.2 282.1h66.1"/>
<path d="M17.2 287.2h66.1"/>
</g>
<path d="M108.8 75.4l.9 5.1h-1.8z" fill="#0f0" stroke="#0f0" stroke-width=".21"/>
<g fill="none" stroke="#00f" stroke-width=".25">
<path d="M123.9 150.5v5.5M123.9 156.9v1M123.9 158.9v.9M178 150.5v5.5M178 156.9v1M178 158.9v.9M123.9 160.8v4.9M123.9 166.6v1M123.9 168.6v.9M123.9 170.5v5.5M178 160.8v4.9M178 166.6v1"/>
<path d="M178 168.6v.9M178 170.5v5.5"/>
</g>
<g fill="none" stroke="#ff0" stroke-width=".25">
<path d="M62.7 262.6l-.6 3.4 .3-1.7a1.87 1.87 0 0 1 .4-1.5 .59 .59 0 0 1 .7 .3 .59 .59 0 0 1-.3 .8l-.8 .4a1.33 1.33 0 0 1 1.2 1.6l-.7 .2-.8-.2a2.16 2.16 0 0 0 1.9-.1l.8-3.3-.6 3.7 .3-1.7h1.1a.46 .46 0 0 0 .4-.6l.2-1.4-.6 3v.6l.2-.1 .2-.6v.2a.3 .3 0 0 0 .1 .4 .3 .3 0 0 0 .4-.1l.2-.4a.47 .47 0 0 0-.4-.7l-.3 .6a.4 .4 0 0 1 .3-.6 .4 .4 0 0 1 .4 .6l-.1 .7 .5-.5a.95 .95 0 0 1 .8-.8v.4l-.6 .5 .4-.1a2.8 2.8 0 0 1-1.1 2.7h-.3l.2-.6 1.4-1.3 3.7-2.3M64.3 269.5l1-2.3-.3 .7-1.6 2.2-.9 1.3 .5-.5 .6-1.6 .1 .4v1.1l.7-.2 1-.8-.1 .5 .5-.1a3.6 3.6 0 0 0 2.4-1.8l.1-.2-.8 1.6a1.7 1.7 0 0 0-.3 1.7l.1 .1a2.73 2.73 0 0 0-2.8-1.8l-4 .3 3.3-.1 1.8 .2h4.2M74.7 263.1l.6-.6-.8 3M74.7 268.2l.6-.6-.8 3M76.3 263.2l.1-.1a.65 .65 0 0 1 .5-.6 .65 .65 0 0 1 .7 .3 1.46 1.46 0 0 1-.6 1.3l-1.4 1.4h1.4M76.3 268.3l.1-.1a.65 .65 0 0 1 .5-.6 .65 .65 0 0 1 .7 .3 1.46 1.46 0 0 1-.6 1.3l-1.4 1.4h1.4M77.8 265.3l-.1 .2 .2-.1M77.8 270.3l-.1 .3 .2-.1M79.7 262.6l.3-.1 .5 .1a3.5 3.5 0 0 1-.7 2.8l-.4 .1-.4-.1a3.5 3.5 0 0 1 .7-2.8zM79.7 267.7l.3-.1 .5 .1a3.5 3.5 0 0 1-.7 2.8l-.4 .1-.4-.1a3.5 3.5 0 0 1 .7-2.8zM82.5 262.9v-.3l-.5-.1a2.6 2.6 0 0 0-1.2 2.6l.2 .3 .2 .1a1.23 1.23 0 0 0 .9-1.7l-.3-.1a1.03 1.03 0 0 0-.9 .8M82.5 268v-.3l-.5-.1a2.6 2.6 0 0 0-1.2 2.6l.2 .3 .2 .1a1.23 1.23 0 0 0 .9-1.7l-.3-.2a1.03 1.03 0 0 0-.9 .9"/>
<path d="M82.8 265.3l-.1 .2 .2-.1M82.8 270.3l-.1 .3 .2-.1M62.7 289.2l-.3-.2a.99 .99 0 0 1 1.6 .2l-.5 .8-.8 .4 .1 .1a2.83 2.83 0 0 0 2.1-1.6v-.2l-.8 2 .3-.6a2 2 0 0 1 1.1-1.6l.1 .1a1.09 1.09 0 0 1-.8 .9 .62 .62 0 0 1 .7 .7 .62 .62 0 0 1-.8 .5v-.1a6.7 6.7 0 0 0 2.4-2.2l-1 2.2 1.1-2a.35 .35 0 0 1 .5 .1 .35 .35 0 0 1-.2 .5l-.4 .3-.5 .1 .8 .5a.54 .54 0 0 1 .1 .6 .54 .54 0 0 1-.6 .3l-.8 .2 2.2-1.5 .6-.7a.68 .68 0 0 0 0-.8 .68 .68 0 0 0-.8-.2 19.7 19.7 0 0 0-8.6 .6 .51 .51 0 0 0 .6 .7l1.6 .3 9 .8 .3 .1-1.5 .4 3.4 .8M74.7 288.5l.6-.6-.8 3.1M76.3 288.7l.1-.2a.65 .65 0 0 1 .5-.5 .65 .65 0 0 1 .7 .2 1.46 1.46 0 0 1-.6 1.3l-1.4 1.5h1.4M77.8 290.7l-.1 .3 .2-.1M79.7 288.1l.3-.2 .5 .2a3.5 3.5 0 0 1-.7 2.8l-.4 .1-.4-.1a3.5 3.5 0 0 1 .7-2.8zM82.5 288.4v-.3l-.5-.2a2.34 2.34 0 0 0-1.1 2.1l-.1 .6 .4 .4a1.09 1.09 0 0 0 .9-.7 1.09 1.09 0 0 0-.3-1.2 1.07 1.07 0 0 0-.9 .9M82.8 290.7l-.1 .3 .2-.1"/>
</g>
<text font-size="10.6" fill="#f0f" x="36" y="9.5">1539140.01</text>
<g font-size="10.1" fill="#f0f">
<text x="122.8" y="249.8">1539140.01</text>
<text x="172.5" y="249.8">2959СО</text>
</g>
<text font-size="9.3" fill="#f0f" x="107.2" y="268.1">Планка</text>
<text font-size="8.4" fill="#f0f" x="192.3" y="17.6">( )</text>
<text font-size="7.1" fill="#0f0" x="72.7" y="262.1">Дата</text>
<g font-size="6.6" fill="#f0f">
<text x="178.5" y="16.6">Ra</text>
<text x="174.6" y="277.3">Листов</text>
</g>
<g font-size="6.6" fill="#0f0">
<text x="110.1" y="19.4">900</text>
<text x="35.3" y="51.9" transform="rotate(-90 35.3 51.9)">100*</text>
<text x="69.8" y="66">150</text>
<text x="30.7" y="99.5">10*</text>
<text x="36.3" y="116.4" transform="rotate(-90 36.3 116.4)">50</text>
<text x="177.1" y="150.3">Ra</text>
<text x="80.4" y="170.4" transform="rotate(-90 80.4 170.4)">60</text>
<text x="115.7" y="185.9">40</text>
<text x="146.8" y="185.9">879</text>
<text x="35.3" y="187.3">16</text>
<text x="146.8" y="193">959</text>
<text x="30.7" y="209.9">1 .</text>
<text x="157" y="256.8">Лит.</text>
<text x="171.8" y="256.8">Масса</text>
<text x="187" y="256.8">Масштаб</text>
<text x="24" y="262.1">Лист</text>
<text x="155.9" y="277.3">Лист</text>
<text x="84.3" y="287.5">Лист</text>
<text x="16.9" y="292.5">Утв.</text>
</g>
<g font-size="6.2" fill="#0f0">
<text x="48.7" y="73.4">67</text>
<text x="101.6" y="73.4">5x150=750</text>
<text x="178.5" y="73.4">16*</text>
<text x="103.4" y="167.6" transform="rotate(-90 103.4 167.6)">100</text>
</g>
<g font-size="3.8">
<text x="86.7" y="228.8">Интеллектуальная собственность АО&quot;ИГХолдинг РУС&quot;.</text>
<text x="86.7" y="232">Использование для применения на других объектах, сооружениях или изделиях, а также</text>
<text x="86.7" y="235.2">передача третьим лицам без согласования собственником преследуется по закону.</text>
</g>
</svg>
